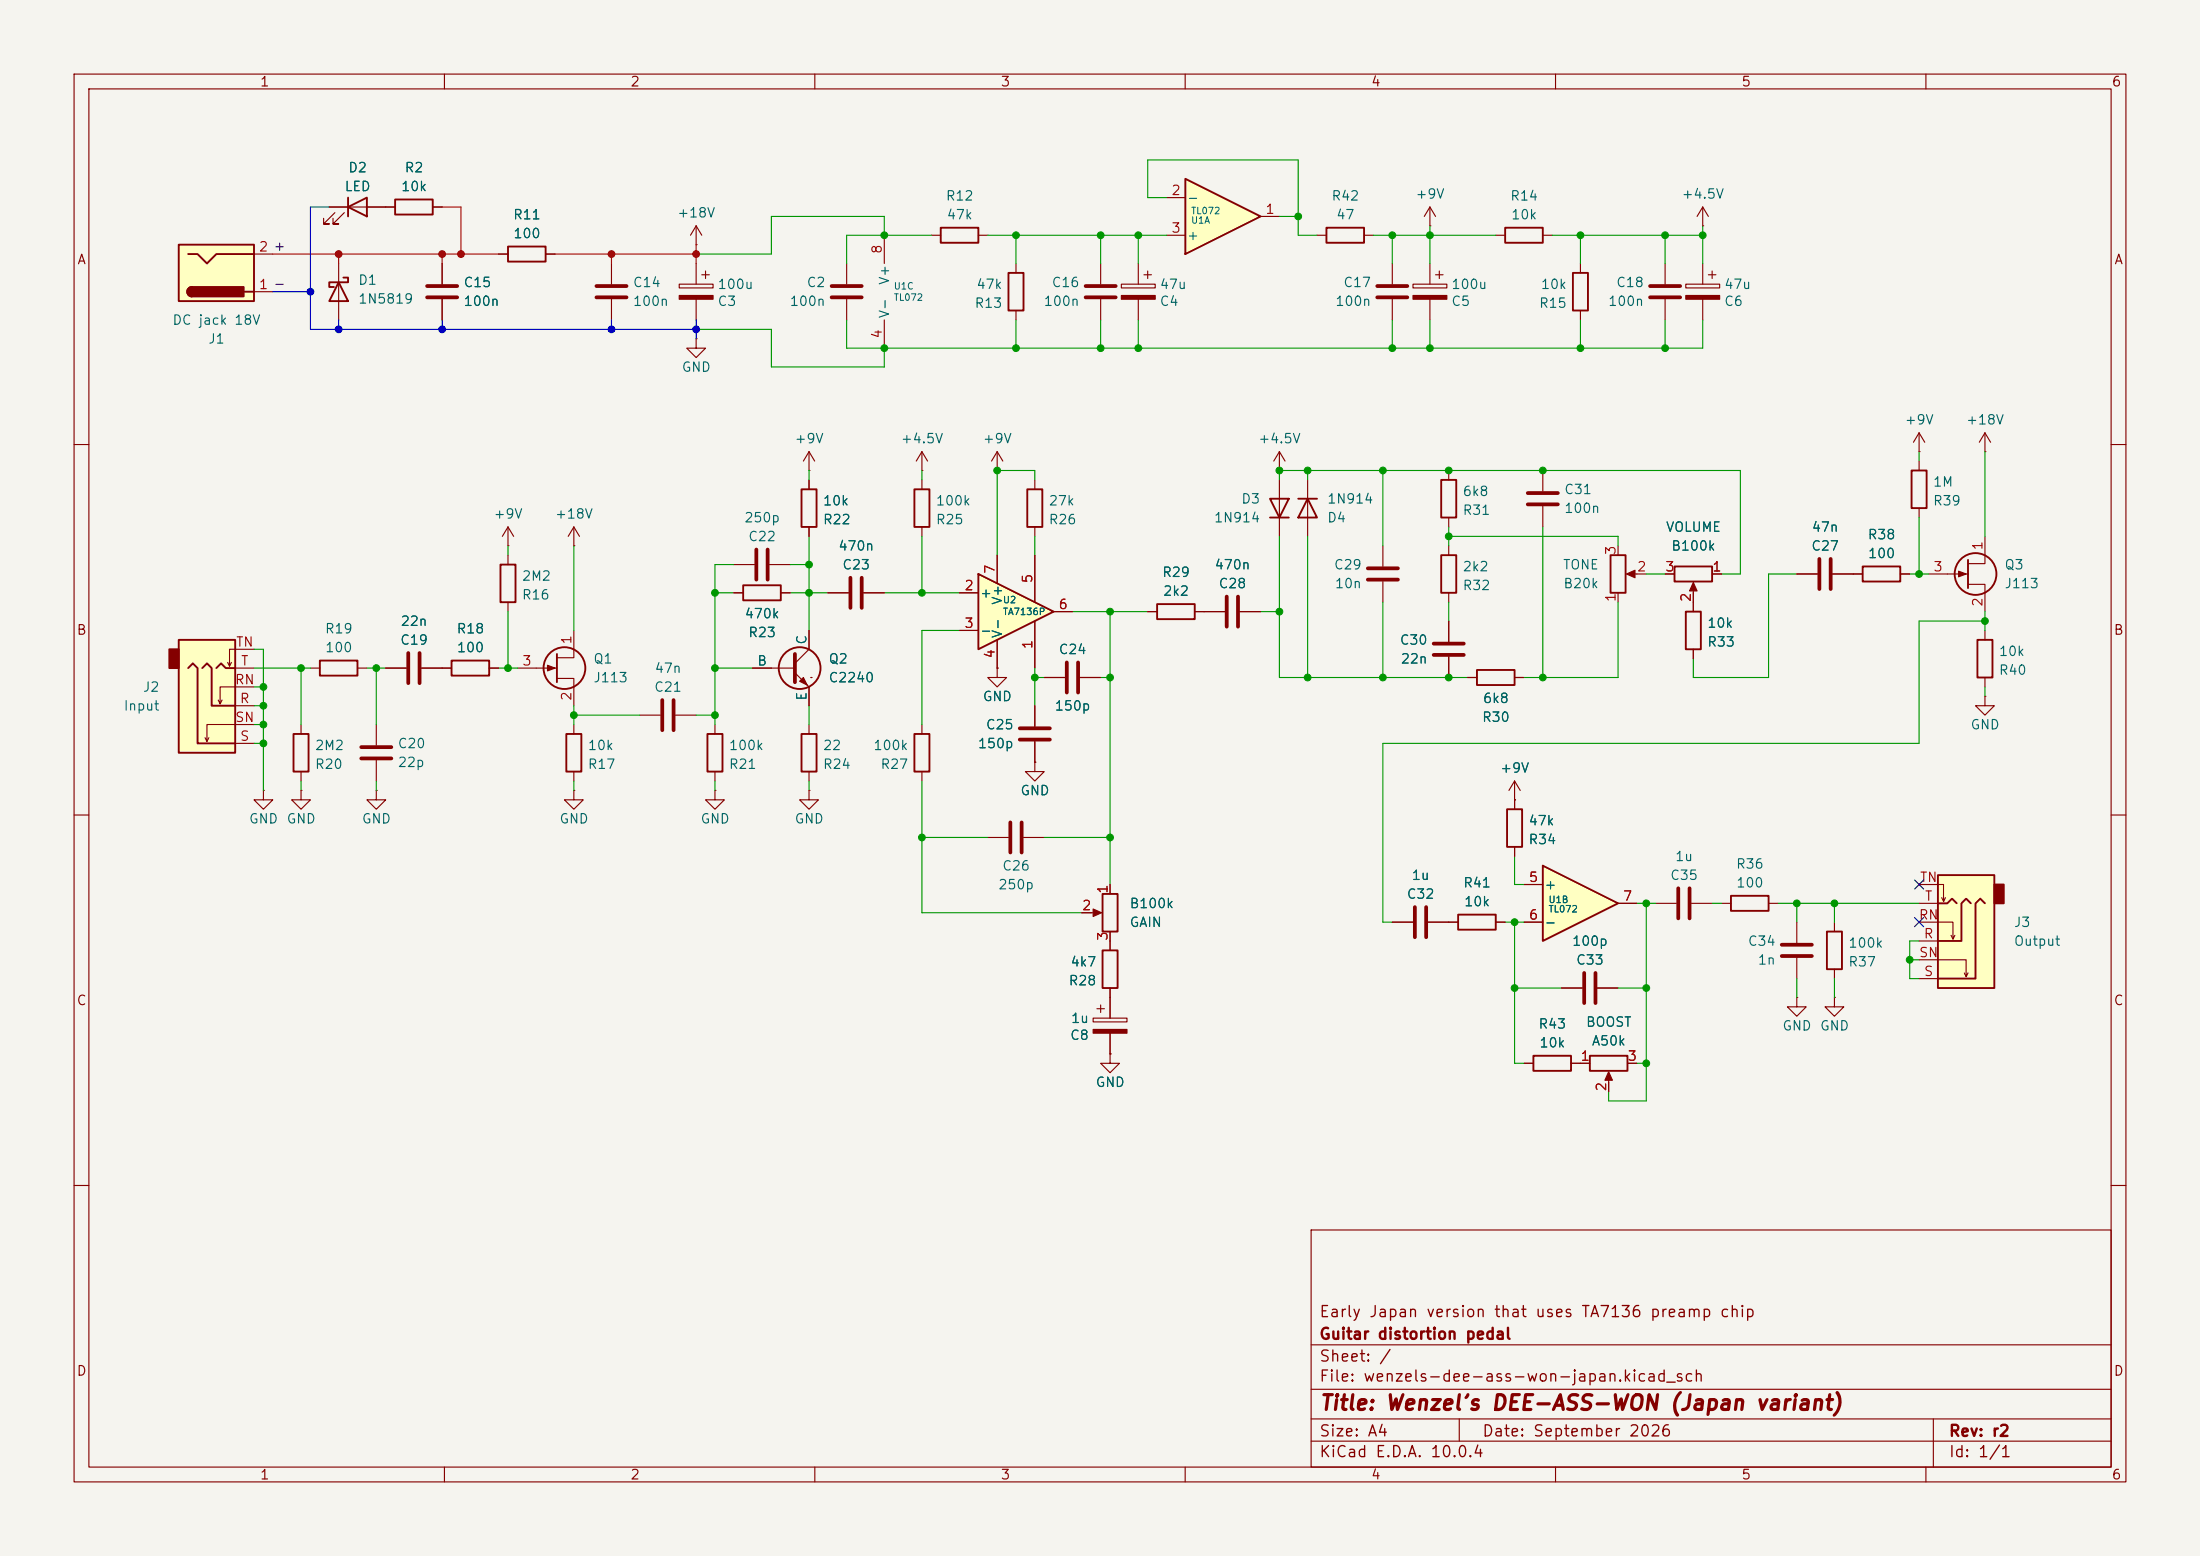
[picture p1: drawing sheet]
<svg xmlns="http://www.w3.org/2000/svg" width="297mm" height="210mm" viewBox="0 0 297 210" stroke-linecap="round" stroke-linejoin="round" font-family="sans-serif">
<path d="M0 0h297v210h-297z" fill="#f5f4ef" stroke="#f5f4ef" stroke-width=".14"/>
<g fill="none" stroke="#840000" stroke-width=".15">
<path d="M10 10h277v190h-277zM12 12h273v186h-273zM60 10v2M110 10v2M160 10v2M210 10v2M260 10v2M10 60h2M68.6 73.7h.1M68.6 71.1v2.6M68.6 74.9v1.3M68.6 71.1l-.8 1.3"/>
<path d="M68.6 71.1l.7 1.3M77.5 73.7h.1M77.5 71.1v2.6M77.5 71.1l-.8 1.3M77.5 71.1l.7 1.3M109.2 63.5h.1M109.2 61v2.5M109.2 64.8v1.2M109.2 71.1v1.3M109.2 61l-.7 1.2M109.2 61l.8 1.2M172.7 63.5h.1"/>
<path d="M172.7 61l-.7 1.2M172.7 61l.8 1.2M172.7 61v2.5M285 60h2M68.6 81.3v1.3M69.8 90.2h5.4M75.2 91.6h2.3v3.7M77.5 85.1v3.7h-2.3M77.5 97.8v1.3M86.4 96.5h2.8M91.2 96.5h2.8M96.5 97.8v1.3"/>
<path d="M111.8 80h2.8M116.6 80h2.8M10 110h2M77.5 106.7v1.3h1.2l-1.2 1.2-1.3-1.2h1.3M77.5 106.7h.1M77.5 104.1v1.3M96.5 106.7v1.3h1.3l-1.3 1.2-1.3-1.2h1.3M96.5 106.7h.1M96.5 104.1v1.3M149.9 119.4v1.3M285 110h2M146 123.2h2.3"/>
<path d="M147.6 137.4h4.5v.5h-4.5zM148.1 136.1h1M148.6 135.6v1.1M149.9 125.7v2.6M149.9 133.4v4M149.9 139.4v2.8M188 124.5h2.8M192.8 124.5h2.8M149.9 142.2v1.3h1.2l-1.2 1.3-1.3-1.3h1.3M149.9 142.2h.1M10 160h2M177 166h108v32h-108z"/>
<path d="M285 160h2M60 198v2M110 198v2M160 198v2M177 194.5h108M177 191.5h108M177 187.5h108M177 181.5h108M197 191.5v3M210 198v2M260 198v2M261 191.5v6.5"/>
</g>
<g fill="none" stroke="#840000" stroke-width=".25">
<path d="M67.6 76.2h2v5.1h-2zM108.2 66h2v5.1h-2zM75.2 88.3v3.8M76.5 99.1h2v5h-2zM95.5 99.1h2v5h-2zM148.8 128.3h2.1v5.1h-2.1zM148.8 120.7h2.1v5h-2.1z"/>
<circle cx="76.2" cy="90.2" r="2.82"/>
</g>
<g fill="#840000" stroke="#840000" stroke-width=".15">
<path d="M73.9 89.8l1 .4-1 .4z"/>
<path d="M147.6 138.9h4.5v.5h-4.5z"/>
<path d="M147.6 122.7l1.1 .5-1.1 .5z"/>
</g>
<path d="M114.8 78v4M116.3 78v4M89.4 94.5v4.1M90.9 94.5v4.1M191 122.4v4.1M192.5 122.4v4.1" fill="none" stroke="#840000" stroke-width=".51"/>
<path d="M160 24.1l10.2 5.1-10.2 5.1z" fill="#ffffc2"/>
<path d="M160 24.1l10.2 5.1-10.2 5.1zM171.4 67.3h2.6l-1.3 2.6zM171.4 69.9h2.6M175.3 67.3h2.5M176.5 67.3l1.3 2.6h-2.5zM43.2 89.2h5.1v2h-5.1zM108.2 99.1h2v5h-2zM123.4 99.1h2.1v5h-2.1z" fill="none" stroke="#840000" stroke-width=".25"/>
<g fill="none" stroke="#840000" stroke-width=".15">
<path d="M157.5 26.7h2.5M157.5 31.8h2.5M170.2 29.2h2.5M172.7 64.8v7.6M176.5 64.8v7.6M186.7 73.7v2.8M186.7 78.5v2.8M41.9 90.2h1.3M48.3 90.2h1.2M52.1 90.2h2.8M56.9 90.2h2.8M109.2 97.8v1.3"/>
<path d="M124.5 97.8v1.3M141 91.4h2.8M145.8 91.4h2.8M40.6 106.7v1.3h1.3l-1.3 1.2-1.2-1.2h1.2M40.6 106.7h.1M109.2 106.7v1.3h1.3l-1.3 1.2-1.3-1.2h1.3M109.2 106.7h.1M109.2 104.1v1.3M124.5 104.1v1.3"/>
</g>
<path d="M184.7 76.7h4M184.7 78.2h4M55.1 88.1v4.1M56.6 88.1v4.1M144 89.4v4.1M145.5 89.4v4.1" fill="none" stroke="#840000" stroke-width=".51"/>
<path d="M24.1 86.4h7.6v15.2h-7.6z" fill="#ffffc2"/>
<path d="M22.9 87.6h1.2v2.6h-1.2z" fill="#840000" stroke="#840000" stroke-width=".25"/>
<path d="M138.7 66h2v5.1h-2zM24.1 86.4h7.6v15.2h-7.6zM25.4 90.2l.6-.7 .7 .7v10.1h5M27.3 90.2l.6-.7 .7 .7v5.1h3.1M29.2 90.2l.6-.7 .7 .7h1.2M39.6 99.1h2.1v5h-2.1zM156.2 81.5h5.1v2.1h-5.1z" fill="none" stroke="#840000" stroke-width=".25"/>
<g fill="none" stroke="#840000" stroke-width=".15">
<path d="M139.7 64.8v1.2M139.7 71.1v1.3M28.2 99.6l-.3 .5M30 94.5l-.3 .5M31.2 89.4l-.2 .5M31.7 95.3h2.6M31.7 90.2h2.6M34.3 97.8h-6.4v2.3l-.2-.5M34.3 92.7h-4.6v2.3l-.2-.5M34.3 87.6h-3.3v2.3l-.3-.5M40.6 97.8v1.3M50.8 97.8v2.8"/>
<path d="M154.9 82.6h1.3M161.3 82.6h1.3M31.7 100.3h2.6M35.6 106.7v1.3h1.2l-1.2 1.2-1.3-1.2h1.3M35.6 106.7h.1M40.6 104.1v1.3M50.8 106.7v1.3h1.3l-1.3 1.2-1.3-1.2h1.3M50.8 106.7h.1M50.8 102.6v2.8"/>
</g>
<path d="M48.8 100.8h4M48.8 102.4h4" fill="none" stroke="#840000" stroke-width=".51"/>
<path d="M132.1 77.5l10.1 5.1-10.1 5z" fill="#ffffc2"/>
<g fill="none" stroke="#840000" stroke-width=".25">
<path d="M179.1 30.7h5v2.1h-5zM203.2 30.7h5.1v2.1h-5.1zM212.3 36.8h2.1v5.1h-2.1zM100.3 79h5.1v2h-5.1zM123.4 66h2.1v5.1h-2.1zM132.1 77.5l10.1 5.1-10.1 5zM194.6 64.8h2v5.1h-2zM265.7 75.6v3.8M246.6 125.7h2.1v5.1h-2.1z"/>
<circle cx="266.7" cy="77.5" r="2.82"/>
<circle cx="107.9" cy="90.2" r="2.82"/>
</g>
<g fill="none" stroke="#840000" stroke-width=".15">
<path d="M177.8 31.8h1.3M184.1 31.8h1.3M188 35.6v2.8M190.8 38.4h4.5v.5h-4.5zM193 30.5h.1M193 27.9v2.6M193 35.6v2.8M193 27.9l-.7 1.3M193 27.9l.8 1.3M193.8 37.1h1M194.3 36.6v1M201.9 31.8h1.3"/>
<path d="M208.3 31.8h1.2M213.4 35.6v1.2M224.8 35.6v2.8M227.6 38.4h4.6v.5h-4.6zM229.9 30.5h.1M229.9 27.9v2.6M229.9 35.6v2.8M229.9 27.9l-.8 1.3M229.9 27.9l.7 1.3M230.6 37.1h1M231.1 36.6v1M188 40.4v2.8"/>
<path d="M193 40.4v2.8M213.4 41.9v1.3M224.8 40.4v2.8M229.9 40.4v2.8M99.1 76.2h2.8M103.9 76.2h2.8M124.5 63.5h.1M124.5 61v2.5M124.5 64.8v1.2M124.5 71.1v1.3M124.5 61l-.8 1.2M124.5 61l.7 1.2"/>
<path d="M134.6 63.5h.1M134.6 61v2.5M134.6 74.9v3.8M134.6 61l-.7 1.2M134.6 61l.8 1.2M139.7 74.9v6.4M195.6 63.5v1.3M195.6 69.9v1.2M208.3 63.5v2.8M208.3 68.3v2.8M260.3 77.5h5.4M265.7 78.9h2.3v3.7"/>
<path d="M268 72.4v3.7h-2.3M99.1 80h1.2M101.6 90.2h5.7M105.4 80h1.3M107.3 90.8l1.9 1.9v2.6M109.2 85.1v2.5l-1.9 1.9M109.5 91.4h.1M129.5 80h2.6M129.5 85.1h2.6M134.6 86.4v3.8M139.7 83.8v6.4M142.2 82.6h2.6"/>
<path d="M210.8 133.4h2.8M215.6 133.4h2.8M247.6 124.5v1.2M247.6 130.8v1.3"/>
</g>
<path d="M185.9 38.6h4.1M222.8 38.6h4M185.9 40.1h4.1M222.8 40.1h4M102.1 74.2v4M103.6 74.2v4M206.2 66.5h4.1M206.2 68.1h4.1M107.3 88.3v3.8M213.9 131.3v4.1M215.4 131.3v4.1" fill="none" stroke="#840000" stroke-width=".51"/>
<g fill="#840000" stroke="#840000" stroke-width=".15">
<path d="M107.9 91.9l.6-.5 .5 1.1z"/>
<path d="M190.8 39.9h4.5v.5h-4.5z"/>
<path d="M227.6 39.9h4.6v.5h-4.6z"/>
<path d="M264.4 77.1l1 .4-1 .4z"/>
</g>
<path d="M208.3 116.8l10.1 5.1-10.1 5.1z" fill="#ffffc2"/>
<g fill="none" stroke="#840000" stroke-width=".25">
<path d="M194.6 74.9h2v5.1h-2zM217.4 74.9h2.1v5.1h-2.1zM226.1 76.5h5v2h-5zM61 89.2h5v2h-5zM199.4 90.4h5.1v2.1h-5.1zM227.6 82.6h2v5h-2zM267 86.4h2v5h-2zM203.5 109.2h2v5.1h-2zM208.3 116.8l10.1 5.1-10.1 5.1zM196.8 123.4h5.1v2.1h-5.1zM233.7 120.9h5.1v2h-5.1zM207 142.5h5.1v2h-5.1z"/>
<path d="M214.6 142.5h5.1v2h-5.1z"/>
</g>
<g fill="none" stroke="#840000" stroke-width=".15">
<path d="M151.4 38.4h4.6v.5h-4.6zM153.7 35.6v2.8M154.4 37.1h1M154.9 36.6v1M153.7 40.4v2.8M195.6 73.7v1.2M218.4 73.7v1.2M220 77.5h2.2M224.8 77.5h1.3M228.6 79v3.6M231.1 77.5h1.3M59.7 90.2h1.3"/>
<path d="M66 90.2h1.3M162.6 82.6h2.8M167.4 82.6h2.8M195.6 80v1.3M195.6 83.8v2.8M195.6 88.6v2.8M198.1 91.4h1.3M204.5 91.4h1.2M218.4 80v1.3M228.6 87.6v1.3M268 94v1.3h1.2l-1.2 1.2-1.3-1.2h1.3M268 94h.1"/>
<path d="M268 85.1v1.3M268 91.4v1.3M204.5 108h.1M204.5 105.4l-.8 1.3M204.5 105.4l.7 1.3M204.5 105.4v3.8M204.5 114.3v1.3M205.7 119.4h2.6M195.6 124.5h1.2M201.9 124.5h1.3M205.7 124.5h2.6M218.4 121.9h2.6"/>
<path d="M223.5 121.9h2.8M228.3 121.9h2.8M232.4 121.9h1.3M238.8 121.9h1.2M242.6 134.6v1.3h1.2l-1.2 1.3-1.3-1.3h1.3M242.6 134.6h.1M242.6 124.5v2.8M242.6 129.3v2.8M247.6 134.6v1.3h1.3l-1.3 1.3-1.2-1.3h1.2M247.6 134.6h.1M205.7 143.5h1.3M212.1 143.5h2.5"/>
<path d="M217.2 145v2.3M219.7 143.5h1.3"/>
</g>
<g fill="#840000" stroke="#840000" stroke-width=".15">
<path d="M217.2 144.7l.5 1.1h-1z"/>
<path d="M151.4 39.9h4.6v.5h-4.6z"/>
<path d="M228.6 78.6l.5 1.2h-1z"/>
<path d="M219.6 77.5l1.1-.5v1z"/>
</g>
<path d="M165.6 80.5v4.1M167.1 80.5v4.1M193.5 86.9h4.1M193.5 88.4h4.1M226.6 119.9v4.1M228.1 119.9v4.1M240.5 127.5h4.1M240.5 129h4.1" fill="none" stroke="#840000" stroke-width=".51"/>
<path d="M261.6 118.1h7.6v15.3h-7.6z" fill="#ffffc2"/>
<path d="M269.2 119.4h1.3v2.5h-1.3z" fill="#840000" stroke="#840000" stroke-width=".25"/>
<g fill="none" stroke="#840000" stroke-width=".25">
<path d="M45.7 38.1l1.3 2.5h-2.6zM46.4 37.5h.6v.6h-2.6v.6h.7M47 27.9l2.5-1.2v2.5zM47 26.7v2.5M53.3 26.9h5.1v2.1h-5.1zM127 30.7h5.1v2.1h-5.1zM136.1 36.8h2.1v5.1h-2.1zM251.5 76.5h5v2h-5zM258.1 63.5h2v5.1h-2zM261.6 118.1h7.6v15.3h-7.6zM261.6 121.9h1.3l.6-.6 .7 .6M266.1 121.9l-.7-.6-.6 .6v5.1h-3.2"/>
<path d="M268 121.9l-.7-.6-.6 .6v10.2h-5.1"/>
</g>
<g fill="none" stroke="#840000" stroke-width=".15">
<path d="M44.4 27.9h8.9M45.2 28.7l-1.5 1.5h.7h-.7v-.7M45.7 35.6v7.6M46.5 28.7l-1.5 1.5h.7h-.7v-.7M58.4 27.9h1.3M59.7 35.6v2.8M82.5 35.6v2.8M91.7 38.4h4.6v.5h-4.6zM94 33h.1M94 30.5v2.5M94 35.6v2.8M94 30.5l-.8 1.3"/>
<path d="M94 30.5l.7 1.3M94.7 37.1h1.1M95.2 36.6v1M114.3 35.6v2.8M125.7 31.8h1.3M132.1 31.8h1.2M137.2 35.6v1.2M148.6 35.6v2.8M59.7 40.4v2.8M82.5 40.4v2.8M94 45.7v1.3h1.2l-1.2 1.3-1.3-1.3h1.3M94 45.7h.1"/>
<path d="M94 40.4v2.8M114.3 40.4v2.8M137.2 41.9v1.3M148.6 40.4v2.8M259.1 58.4v2.6M259.1 58.4l-.8 1.3M259.1 58.4l.7 1.3M268 58.4l-.8 1.3M268 58.4l.7 1.3M268 58.4v2.6M242.6 77.5h2.8M247.4 77.5h4.1"/>
<path d="M256.5 77.5h1.3M259.1 61h.1M259.1 62.2v1.3M259.1 68.6v1.3M268 61h.1M133.3 113h2.8M138.2 113h2.8M259.1 119.4h3.3v2.3l.2-.5M259.1 129.5h6.3v2.3l.3-.5M259.1 124.5h4.6v2.2l.2-.5M259.1 127h2.5M259.1 132.1h2.5"/>
<path d="M259.1 121.9h2.5M262.1 121.2l.3 .5M263.4 126.2l.3 .5M265.2 131.3l.2 .5"/>
</g>
<path d="M57.7 38.6h4M80.5 38.6h4.1M112.3 38.6h4M146.6 38.6h4M57.7 40.1h4M80.5 40.1h4.1M112.3 40.1h4M146.6 40.1h4M245.6 75.4v4.1M247.1 75.4v4.1M136.4 111v4.1M137.9 111v4.1" fill="none" stroke="#840000" stroke-width=".51"/>
<path d="M91.7 39.9h4.6v.5h-4.6z" fill="#840000" stroke="#840000" stroke-width=".15"/>
<path d="M24.1 33h10.2v7.6h-10.2z" fill="#ffffc2"/>
<path d="M24.1 33h10.2v7.6h-10.2zM25.4 34.3h1.3l1.2 1.3 1.3-1.3h5.1M25.9 38.7a.64 .64 0 0 0-.6 .7 .64 .64 0 0 0 .6 .6M33 39.4h1.3M68.6 33.3h5.1v2h-5.1z" fill="none" stroke="#840000" stroke-width=".25"/>
<g fill="#840000" stroke="#840000" stroke-width=".25">
<path d="M25.5 38.9l.4-.2v1.3a.63 .63 0 0 1-.6-.4 .63 .63 0 0 1 .2-.7z"/>
<path d="M25.9 38.7h7v1.3h-7z"/>
</g>
<g fill="none" stroke="#840000" stroke-width=".15">
<path d="M34.3 39.4h2.5M34.3 34.3h2.5M44.4 27.9h2.6M49.5 27.9h3.8M58.4 27.9h1.3M59.7 35.6v2.8M67.3 34.3h1.3M73.7 34.3h1.2M119.4 31.8v3.8M59.7 40.4v2.8M119.4 43.2v3.8M109.2 64.8v1.2"/>
<path d="M109.2 71.1v1.3M134.6 74.9v3.8M139.7 74.9v6.4M224.8 77.5h1.3M231.1 77.5h1.3M242.6 77.5h2.8M247.4 77.5h4.1M256.5 77.5h1.3M52.1 90.2h2.8M56.9 90.2h4.1M66 90.2h1.3M99.1 80h1.2"/>
<path d="M101.6 90.2h2.5M105.4 80h1.3M109.2 85.1v2.5M109.2 92.7v2.6M111.8 80h2.8M116.6 80h2.8M129.5 80h2.6M129.5 85.1h2.6M134.6 90.2v1.2h1.3l-1.3 1.3-1.3-1.3h1.3M134.6 90.2h.1M134.6 86.4v3.8M139.7 83.8v6.4"/>
<path d="M139.7 95.3v2.7M141 91.4h2.8M142.2 82.6h2.6M145.8 91.4h2.8M154.9 82.6h1.3M161.3 82.6h4.1M167.4 82.6h2.8M195.6 83.8v2.8M195.6 88.6v2.8M198.1 91.4h1.3M204.5 91.4h1.2M228.6 80v2.6"/>
<path d="M228.6 87.6v1.3M139.7 102.9v1.2h1.3l-1.3 1.3-1.3-1.3h1.3M139.7 102.9h.1M139.7 100.1v2.8M149.9 119.4v1.3M204.5 108h.1M204.5 108v1.2M204.5 114.3v1.3M205.7 119.4h2.6M146 123.2h1.3M149.9 125.7v2.6M149.9 133.4v4"/>
<path d="M149.9 139.4v2.8M188 124.5h2.8M192.8 124.5h4M201.9 124.5h1.3M205.7 124.5h2.6M210.8 133.4h2.8M215.6 133.4h2.8M218.4 121.9h2.6M149.9 142.2h.1M205.7 143.5h1.3M212.1 143.5h2.5M217.2 146.1v1.2"/>
<path d="M219.7 143.5h1.3"/>
</g>
<path d="M137.7 98.3h4M137.7 99.8h4" fill="none" stroke="#840000" stroke-width=".51"/>
<g fill="none" stroke="#009600" stroke-width=".15">
<path d="M119.4 31.8v-2.6h-15.3v5.1h-10.1M125.7 31.8h-11.4v3.8M133.3 31.8h24.2M137.2 31.8v3.8M148.6 31.8v3.8M153.7 31.8v3.8M157.5 26.7h-2.6v-5.1h20.4v10.2h2.5M172.7 29.2h2.6M185.4 31.8h16.5M188 31.8v3.8M193 30.5v5.1M209.5 31.8h20.4"/>
<path d="M213.4 31.8v3.8M224.8 31.8v3.8M229.9 30.5v5.1M94 44.5h10.1v5h15.3v-2.5M114.3 43.2v3.8h115.6v-3.8M137.2 43.2v3.8M148.6 43.2v3.8M153.7 43.2v3.8M188 43.2v3.8M193 43.2v3.8M213.4 43.2v3.8M224.8 43.2v3.8"/>
<path d="M68.6 73.7v1.2M77.5 73.7v11.4M99.1 76.2h-2.6v21.6M106.7 76.2h2.5M109.2 63.5v1.3M109.2 72.4v12.7M124.5 63.5v1.3M124.5 72.4v7.6M139.7 64.8v-1.3h-5.1v11.4M139.7 72.4v2.5M172.7 64.8v-1.3h62.2v14h-2.5M172.7 72.4v19h25.4"/>
<path d="M176.5 63.5v1.3M176.5 72.4v19M186.7 63.5v10.2M195.6 71.1v2.6M195.6 72.4h22.8v1.3M208.3 71.1v20.3M222.2 77.5h2.6M242.6 77.5h-3.8v13.9h-10.2v-2.5M257.8 77.5h2.5M259.1 61v1.2M259.1 69.9v7.6M268 61v11.4"/>
<path d="M34.3 90.2h7.6M34.3 87.6h1.3v19.1M34.3 92.7h1.3M34.3 97.8h1.3M34.3 95.3h1.3M40.6 90.2v7.6M49.5 90.2h2.6M50.8 90.2v7.6M67.3 90.2h2.5M68.6 82.6v7.6M77.5 95.3v2.5M77.5 96.5h8.9"/>
<path d="M94 96.5h2.5M96.5 80h2.6M96.5 90.2h5.1M106.7 80h5.1M109.2 95.3v2.5M119.4 80h10.1M129.5 85.1h-5v12.7M139.7 91.4h1.3M139.7 90.2v5.1M144.8 82.6h10.1M148.6 91.4h1.3M149.9 82.6v36.8"/>
<path d="M170.2 82.6h2.5M186.7 81.3v10.1M195.6 81.3v2.5M218.4 81.3v10.1h-12.7M268 83.8h-8.9v16.5h-72.4v24.2h1.3M268 82.6v2.5M268 92.7v1.3M34.3 100.3h1.3M40.6 105.4v1.3M50.8 105.4v1.3M77.5 105.4v1.3M96.5 105.4v1.3"/>
<path d="M109.2 105.4v1.3M124.5 105.4v17.8h21.5M124.5 113h8.8M141 113h8.9M204.5 115.6v3.8h1.2M203.2 124.5h2.5M204.5 133.4h6.3M204.5 124.5v19h1.2M218.4 133.4h3.8M221 121.9h2.5M222.2 121.9v26.7h-5v-1.3M231.1 121.9h1.3"/>
<path d="M240 121.9h19.1M242.6 121.9v2.6M242.6 132.1v2.5M247.6 121.9v2.6M247.6 132.1v2.5M257.8 129.5h1.3M259.1 127h-1.3v5.1h1.3M221 143.5h1.2"/>
</g>
<path d="M36.8 39.4h5.1M44.4 27.9h-2.5v16.6h52.1M45.7 43.2v1.3M59.7 43.2v1.3M82.5 43.2v1.3M94 43.2v2.5" fill="none" stroke="#0000c2" stroke-width=".15"/>
<path d="M36.8 34.3h30.5M45.7 34.3v1.3M59.7 34.3v1.3M59.7 27.9h2.5v6.4M74.9 34.3h19.1M82.5 34.3v1.3M94 33v2.6" fill="none" stroke="#c20000" stroke-width=".15"/>
<path d="M258.5 118.8l1.2 1.2M259.7 118.8l-1.2 1.2M258.5 123.9l1.2 1.2M259.7 123.9l-1.2 1.2" fill="none" stroke="#000084" stroke-width=".15"/>
<g fill="#009600" stroke="#009600" stroke-width=".14">
<circle cx="153.7" cy="47" r=".46"/>
<circle cx="119.4" cy="47" r=".46"/>
<circle cx="148.6" cy="31.8" r=".46"/>
<circle cx="153.7" cy="31.8" r=".46"/>
<circle cx="119.4" cy="31.8" r=".46"/>
<circle cx="137.2" cy="31.8" r=".46"/>
<circle cx="137.2" cy="47" r=".46"/>
<circle cx="124.5" cy="80" r=".46"/>
<circle cx="124.5" cy="113" r=".46"/>
<circle cx="139.7" cy="91.4" r=".46"/>
<circle cx="149.9" cy="91.4" r=".46"/>
<circle cx="40.6" cy="90.2" r=".46"/>
<circle cx="35.6" cy="92.7" r=".46"/>
<circle cx="50.8" cy="90.2" r=".46"/>
<circle cx="35.6" cy="95.3" r=".46"/>
<circle cx="35.6" cy="97.8" r=".46"/>
<circle cx="35.6" cy="100.3" r=".46"/>
<circle cx="134.6" cy="63.5" r=".46"/>
<circle cx="109.2" cy="80" r=".46"/>
<circle cx="109.2" cy="76.2" r=".46"/>
<circle cx="77.5" cy="96.5" r=".46"/>
<circle cx="96.5" cy="96.5" r=".46"/>
<circle cx="96.5" cy="90.2" r=".46"/>
<circle cx="96.5" cy="80" r=".46"/>
<circle cx="68.6" cy="90.2" r=".46"/>
<circle cx="172.7" cy="63.5" r=".46"/>
<circle cx="148.6" cy="47" r=".46"/>
<circle cx="176.5" cy="63.5" r=".46"/>
<circle cx="149.9" cy="113" r=".46"/>
<circle cx="195.6" cy="72.4" r=".46"/>
<circle cx="186.7" cy="63.5" r=".46"/>
<circle cx="149.9" cy="82.6" r=".46"/>
<circle cx="172.7" cy="82.6" r=".46"/>
<circle cx="176.5" cy="91.4" r=".46"/>
<circle cx="195.6" cy="91.4" r=".46"/>
<circle cx="186.7" cy="91.4" r=".46"/>
<circle cx="208.3" cy="91.4" r=".46"/>
<circle cx="268" cy="83.8" r=".46"/>
<circle cx="257.8" cy="129.5" r=".46"/>
<circle cx="259.1" cy="77.5" r=".46"/>
<circle cx="242.6" cy="121.9" r=".46"/>
<circle cx="247.6" cy="121.9" r=".46"/>
<circle cx="224.8" cy="47" r=".46"/>
<circle cx="213.4" cy="47" r=".46"/>
<circle cx="193" cy="31.8" r=".46"/>
<circle cx="188" cy="31.8" r=".46"/>
<circle cx="175.3" cy="29.2" r=".46"/>
<circle cx="208.3" cy="63.5" r=".46"/>
<circle cx="195.6" cy="63.5" r=".46"/>
<circle cx="213.4" cy="31.8" r=".46"/>
<circle cx="188" cy="47" r=".46"/>
<circle cx="193" cy="47" r=".46"/>
<circle cx="229.9" cy="31.8" r=".46"/>
<circle cx="224.8" cy="31.8" r=".46"/>
<circle cx="204.5" cy="133.4" r=".46"/>
<circle cx="222.2" cy="143.5" r=".46"/>
<circle cx="222.2" cy="121.9" r=".46"/>
<circle cx="204.5" cy="124.5" r=".46"/>
<circle cx="222.2" cy="133.4" r=".46"/>
</g>
<g fill="#c20000" stroke="#c20000" stroke-width=".14">
<circle cx="94" cy="34.3" r=".46"/>
<circle cx="82.5" cy="34.3" r=".46"/>
<circle cx="62.2" cy="34.3" r=".46"/>
<circle cx="45.7" cy="34.3" r=".46"/>
<circle cx="59.7" cy="34.3" r=".46"/>
</g>
<g fill="#0000c2" stroke="#0000c2" stroke-width=".14">
<circle cx="94" cy="44.5" r=".46"/>
<circle cx="82.5" cy="44.5" r=".46"/>
<circle cx="59.7" cy="44.5" r=".46"/>
<circle cx="41.9" cy="39.4" r=".46"/>
<circle cx="45.7" cy="44.5" r=".46"/>
</g>
<text font-size="2" fill="#840000" x="178" y="190.8">Title: Wenzel’s DEE-ASS-WON (Japan variant)</text>
<g font-size="1.5" fill="#840000">
<text x="178" y="178.2">Early Japan version that uses TA7136 preamp chip</text>
<text x="178" y="184.2">Sheet: /</text>
<text x="178" y="181.2">Guitar distortion pedal</text>
<text x="178" y="186.9">File: wenzels-dee-ass-won-japan.kicad_sch</text>
<text x="178" y="197.1">KiCad E.D.A. 10.0.4</text>
<text x="178" y="194.3">Size: A4</text>
<text x="200" y="194.3">Date: September 2026</text>
<text x="263" y="194.3">Rev: r2</text>
<text x="263" y="197.1">Id: 1/1</text>
</g>
<g font-size="1.3" fill="#840000">
<text x="35" y="12">1</text>
<text x="85" y="12">2</text>
<text x="135" y="12">3</text>
<text x="185" y="12">4</text>
<text x="235" y="12">5</text>
<text x="285" y="12">6</text>
<text x="10.3" y="36">A</text>
<text x="285.3" y="36">A</text>
<text x="10.3" y="86">B</text>
<text x="285.3" y="86">B</text>
<text x="10.3" y="136">C</text>
<text x="285.3" y="136">C</text>
<text x="10.3" y="186">D</text>
<text x="285.3" y="186">D</text>
<text x="35" y="200">1</text>
<text x="85" y="200">2</text>
<text x="135" y="200">3</text>
<text x="185" y="200">4</text>
<text x="235" y="200">5</text>
<text x="285" y="200">6</text>
</g>
<g font-size="1.3" fill="#006464">
<text x="46.9" y="23.6">D2</text>
<text x="54.5" y="23.6">R2</text>
<text x="46.4" y="26.1">LED</text>
<text x="54.1" y="26.1">10k</text>
<text x="69.2" y="29.9">R11</text>
<text x="91.3" y="29.7">+18V</text>
<text x="127.6" y="27.4">R12</text>
<text x="127.7" y="29.9">47k</text>
<text x="160.1" y="27.6">-</text>
<text x="179.7" y="27.4">R42</text>
<text x="180.3" y="29.9">47</text>
<text x="191" y="27.1">+9V</text>
<text x="203.8" y="27.4">R14</text>
<text x="203.9" y="29.9">10k</text>
<text x="226.9" y="27.1">+4.5V</text>
<text x="69.2" y="32.5">100</text>
<text x="160.1" y="32.7">+</text>
<text x="48.3" y="38.8">D1</text>
<text x="48.3" y="41.3">1N5819</text>
<text x="62.5" y="41.6">100n</text>
<text x="62.5" y="39.1">C15</text>
<text x="85.4" y="41.6">100n</text>
<text x="85.4" y="39.1">C14</text>
<text x="96.8" y="41.6">C3</text>
<text x="96.8" y="39.3">100u</text>
<text x="106.5" y="41.6">100n</text>
<text x="108.8" y="39.1">C2</text>
<text x="120.4" y="38.6" transform="rotate(-90 120.4 38.6)">V+</text>
<text x="131.5" y="41.9">R13</text>
<text x="131.7" y="39.3">47k</text>
<text x="140.8" y="41.6">100n</text>
<text x="141.9" y="39.1">C16</text>
<text x="156.5" y="41.6">C4</text>
<text x="156.5" y="39.3">47u</text>
<text x="180.2" y="41.6">100n</text>
<text x="181.3" y="39.1">C17</text>
<text x="195.8" y="41.6">C5</text>
<text x="195.8" y="39.3">100u</text>
<text x="207.7" y="41.9">R15</text>
<text x="207.9" y="39.3">10k</text>
<text x="217" y="41.6">100n</text>
<text x="218.1" y="39.1">C18</text>
<text x="232.7" y="41.6">C6</text>
<text x="232.7" y="39.3">47u</text>
<text x="23.2" y="44.2">DC jack 18V</text>
<text x="28" y="46.7">J1</text>
<text x="120.4" y="43.1" transform="rotate(-90 120.4 43.1)">V-</text>
<text x="91.9" y="50.5">GND</text>
<text x="257" y="57.6">+9V</text>
<text x="265.3" y="57.6">+18V</text>
<text x="107.2" y="60.2">+9V</text>
<text x="121.5" y="60.2">+4.5V</text>
<text x="132.6" y="60.2">+9V</text>
<text x="169.8" y="60.2">+4.5V</text>
<text x="260.9" y="66">1M</text>
<text x="66.5" y="70.3">+9V</text>
<text x="74.8" y="70.3">+18V</text>
<text x="100.4" y="70.8">250p</text>
<text x="111" y="68.5">10k</text>
<text x="111" y="71.1">R22</text>
<text x="126.2" y="71.1">R25</text>
<text x="126.2" y="68.5">100k</text>
<text x="141.5" y="68.5">27k</text>
<text x="141.5" y="71.1">R26</text>
<text x="163.8" y="70.8">1N914</text>
<text x="167.5" y="68.3">D3</text>
<text x="179.1" y="70.8">D4</text>
<text x="179.1" y="68.3">1N914</text>
<text x="197.4" y="67.3">6k8</text>
<text x="197.4" y="69.8">R31</text>
<text x="211.1" y="69.6">100n</text>
<text x="211.1" y="67">C31</text>
<text x="260.9" y="68.5">R39</text>
<text x="100.9" y="73.4">C22</text>
<text x="113.1" y="74.6">470n</text>
<text x="113.6" y="77.2">C23</text>
<text x="163.9" y="77.2">470n</text>
<text x="180" y="77.2">C29</text>
<text x="197.4" y="77.4">2k2</text>
<text x="210.9" y="77.2">TONE</text>
<text x="224.8" y="72.1">VOLUME</text>
<text x="225.5" y="74.6">B100k</text>
<text x="244.4" y="74.6">C27</text>
<text x="244.5" y="72.1">47n</text>
<text x="252.1" y="73.1">R38</text>
<text x="252.1" y="75.6">100</text>
<text x="270.5" y="77.2">Q3</text>
<text x="70.4" y="81.2">R16</text>
<text x="70.4" y="78.7">2M2</text>
<text x="100.4" y="83.8">470k</text>
<text x="132.2" y="81">+</text>
<text x="135.6" y="81.7" transform="rotate(-90 135.6 81.7)">V+</text>
<text x="156.8" y="78.2">R29</text>
<text x="156.9" y="80.7">2k2</text>
<text x="164.4" y="79.7">C28</text>
<text x="180.1" y="79.7">10n</text>
<text x="197.4" y="80">R32</text>
<text x="211" y="79.7">B20k</text>
<text x="270.5" y="79.7">J113</text>
<text x="43.8" y="85.8">R19</text>
<text x="43.8" y="88.3">100</text>
<text x="53.9" y="87.3">C19</text>
<text x="54" y="84.8">22n</text>
<text x="61.6" y="85.8">R18</text>
<text x="61.6" y="88.3">100</text>
<text x="80" y="89.9">Q1</text>
<text x="100.9" y="86.3">R23</text>
<text x="109.2" y="87.1" transform="rotate(-90 109.2 87.1)">C</text>
<text x="111.8" y="89.9">Q2</text>
<text x="132.2" y="86.1">-</text>
<text x="135.6" y="86.2" transform="rotate(-90 135.6 86.2)">V-</text>
<text x="142.8" y="88.6">C24</text>
<text x="188.9" y="87.3">C30</text>
<text x="189" y="89.9">22n</text>
<text x="230.4" y="85">10k</text>
<text x="230.4" y="87.6">R33</text>
<text x="269.8" y="88.9">10k</text>
<text x="19.2" y="93.7">J2</text>
<text x="80" y="92.4">J113</text>
<text x="88.2" y="93.7">C21</text>
<text x="88.3" y="91.1">47n</text>
<text x="102.1" y="90.1">B</text>
<text x="109.2" y="94.7" transform="rotate(-90 109.2 94.7)">E</text>
<text x="111.8" y="92.4">C2240</text>
<text x="132.6" y="95">GND</text>
<text x="200.1" y="95.2">6k8</text>
<text x="269.8" y="91.4">R40</text>
<text x="16.6" y="96.2">Input</text>
<text x="42.4" y="101.6">2M2</text>
<text x="53.6" y="101.3">C20</text>
<text x="79.3" y="101.6">10k</text>
<text x="98.3" y="101.6">100k</text>
<text x="111" y="101.6">22</text>
<text x="117.8" y="101.6">100k</text>
<text x="131.9" y="101.3">150p</text>
<text x="133" y="98.8">C25</text>
<text x="142.3" y="96.2">150p</text>
<text x="200" y="97.7">R30</text>
<text x="265.9" y="98.8">GND</text>
<text x="42.4" y="104.1">R20</text>
<text x="53.6" y="103.8">22p</text>
<text x="79.3" y="104.1">R17</text>
<text x="98.3" y="104.1">R21</text>
<text x="111" y="104.1">R24</text>
<text x="118.8" y="104.1">R27</text>
<text x="137.7" y="107.7">GND</text>
<text x="202.4" y="104.6">+9V</text>
<text x="33.5" y="111.5">GND</text>
<text x="38.6" y="111.5">GND</text>
<text x="48.8" y="111.5">GND</text>
<text x="75.4" y="111.5">GND</text>
<text x="94.5" y="111.5">GND</text>
<text x="107.2" y="111.5">GND</text>
<text x="206.3" y="111.7">47k</text>
<text x="135.2" y="117.8">C26</text>
<text x="190.5" y="119.1">1u</text>
<text x="206.3" y="114.3">R34</text>
<text x="225.4" y="119.1">C35</text>
<text x="226" y="116.5">1u</text>
<text x="234.3" y="117.6">R36</text>
<text x="134.7" y="120.4">250p</text>
<text x="152.4" y="125.4">GAIN</text>
<text x="152.4" y="122.9">B100k</text>
<text x="189.8" y="121.6">C32</text>
<text x="197.4" y="120.1">R41</text>
<text x="197.6" y="122.6">10k</text>
<text x="208.4" y="120.4">+</text>
<text x="208.4" y="125.4">-</text>
<text x="234.3" y="120.1">100</text>
<text x="271.8" y="125.4">J3</text>
<text x="144.4" y="130.8">4k7</text>
<text x="212.1" y="128">100p</text>
<text x="212.7" y="130.5">C33</text>
<text x="235.9" y="128">C34</text>
<text x="237.2" y="130.5">1n</text>
<text x="249.4" y="130.8">R37</text>
<text x="249.4" y="128.2">100k</text>
<text x="271.8" y="128">Output</text>
<text x="144.2" y="133.3">R28</text>
<text x="144.4" y="140.7">C8</text>
<text x="144.5" y="138.4">1u</text>
<text x="207.6" y="139.1">R43</text>
<text x="207.7" y="141.7">10k</text>
<text x="214" y="138.9">BOOST</text>
<text x="214.8" y="141.4">A50k</text>
<text x="240.5" y="139.4">GND</text>
<text x="245.6" y="139.4">GND</text>
<text x="147.8" y="147">GND</text>
</g>
<g font-size="1.3" fill="#a90000">
<text x="158" y="26.6">2</text>
<text x="170.7" y="29.2">1</text>
<text x="34.9" y="34.3">2 +</text>
<text x="119.4" y="34.4" transform="rotate(-90 119.4 34.4)">8</text>
<text x="158" y="31.7">3</text>
<text x="34.9" y="39.3">1 -</text>
<text x="119.4" y="45.8" transform="rotate(-90 119.4 45.8)">4</text>
<text x="134.6" y="77.5" transform="rotate(-90 134.6 77.5)">7</text>
<text x="218.4" y="75" transform="rotate(-90 218.4 75)">3</text>
<text x="220.9" y="77.4">2</text>
<text x="224.7" y="77.4">3</text>
<text x="231.1" y="77.4">1</text>
<text x="260.9" y="77.4">3</text>
<text x="267.9" y="74.4" transform="rotate(-90 267.9 74.4)">1</text>
<text x="130.1" y="80">2</text>
<text x="139.7" y="78.8" transform="rotate(-90 139.7 78.8)">5</text>
<text x="142.8" y="82.5">6</text>
<text x="218.4" y="81.4" transform="rotate(-90 218.4 81.4)">1</text>
<text x="228.6" y="81.4" transform="rotate(-90 228.6 81.4)">2</text>
<text x="267.9" y="82" transform="rotate(-90 267.9 82)">2</text>
<text x="31.8" y="87.6">TN</text>
<text x="77.4" y="87.1" transform="rotate(-90 77.4 87.1)">1</text>
<text x="130.1" y="85.1">3</text>
<text x="134.6" y="89" transform="rotate(-90 134.6 89)">4</text>
<text x="139.7" y="87.7" transform="rotate(-90 139.7 87.7)">1</text>
<text x="31.6" y="92.7">RN</text>
<text x="32.3" y="95.2">R</text>
<text x="32.4" y="90.1">T</text>
<text x="70.4" y="90.1">3</text>
<text x="77.4" y="94.7" transform="rotate(-90 77.4 94.7)">2</text>
<text x="31.6" y="97.8">SN</text>
<text x="32.3" y="100.3">S</text>
<text x="206.3" y="119.4">5</text>
<text x="259.1" y="119.4">TN</text>
<text x="146" y="123.2">2</text>
<text x="149.8" y="120.7" transform="rotate(-90 149.8 120.7)">1</text>
<text x="206.3" y="124.4">6</text>
<text x="219" y="121.9">7</text>
<text x="258.9" y="124.4">RN</text>
<text x="259.8" y="121.9">T</text>
<text x="149.8" y="127.1" transform="rotate(-90 149.8 127.1)">3</text>
<text x="259" y="129.5">SN</text>
<text x="259.6" y="127">R</text>
<text x="259.6" y="132.1">S</text>
<text x="213.3" y="143.5">1</text>
<text x="219.6" y="143.5">3</text>
<text x="217.1" y="147.4" transform="rotate(-90 217.1 147.4)">2</text>
</g>
<g font-size=".9" fill="#006464">
<text x="160.7" y="29.1">TL072</text>
<text x="160.7" y="30.4">U1A</text>
<text x="120.6" y="40.8">TL072</text>
<text x="120.6" y="39.3">U1C</text>
<text x="135.3" y="83.2">TA7136P</text>
<text x="135.3" y="81.6">U2</text>
<text x="209" y="123.4">TL072</text>
<text x="209" y="122.1">U1B</text>
</g>
</svg>
